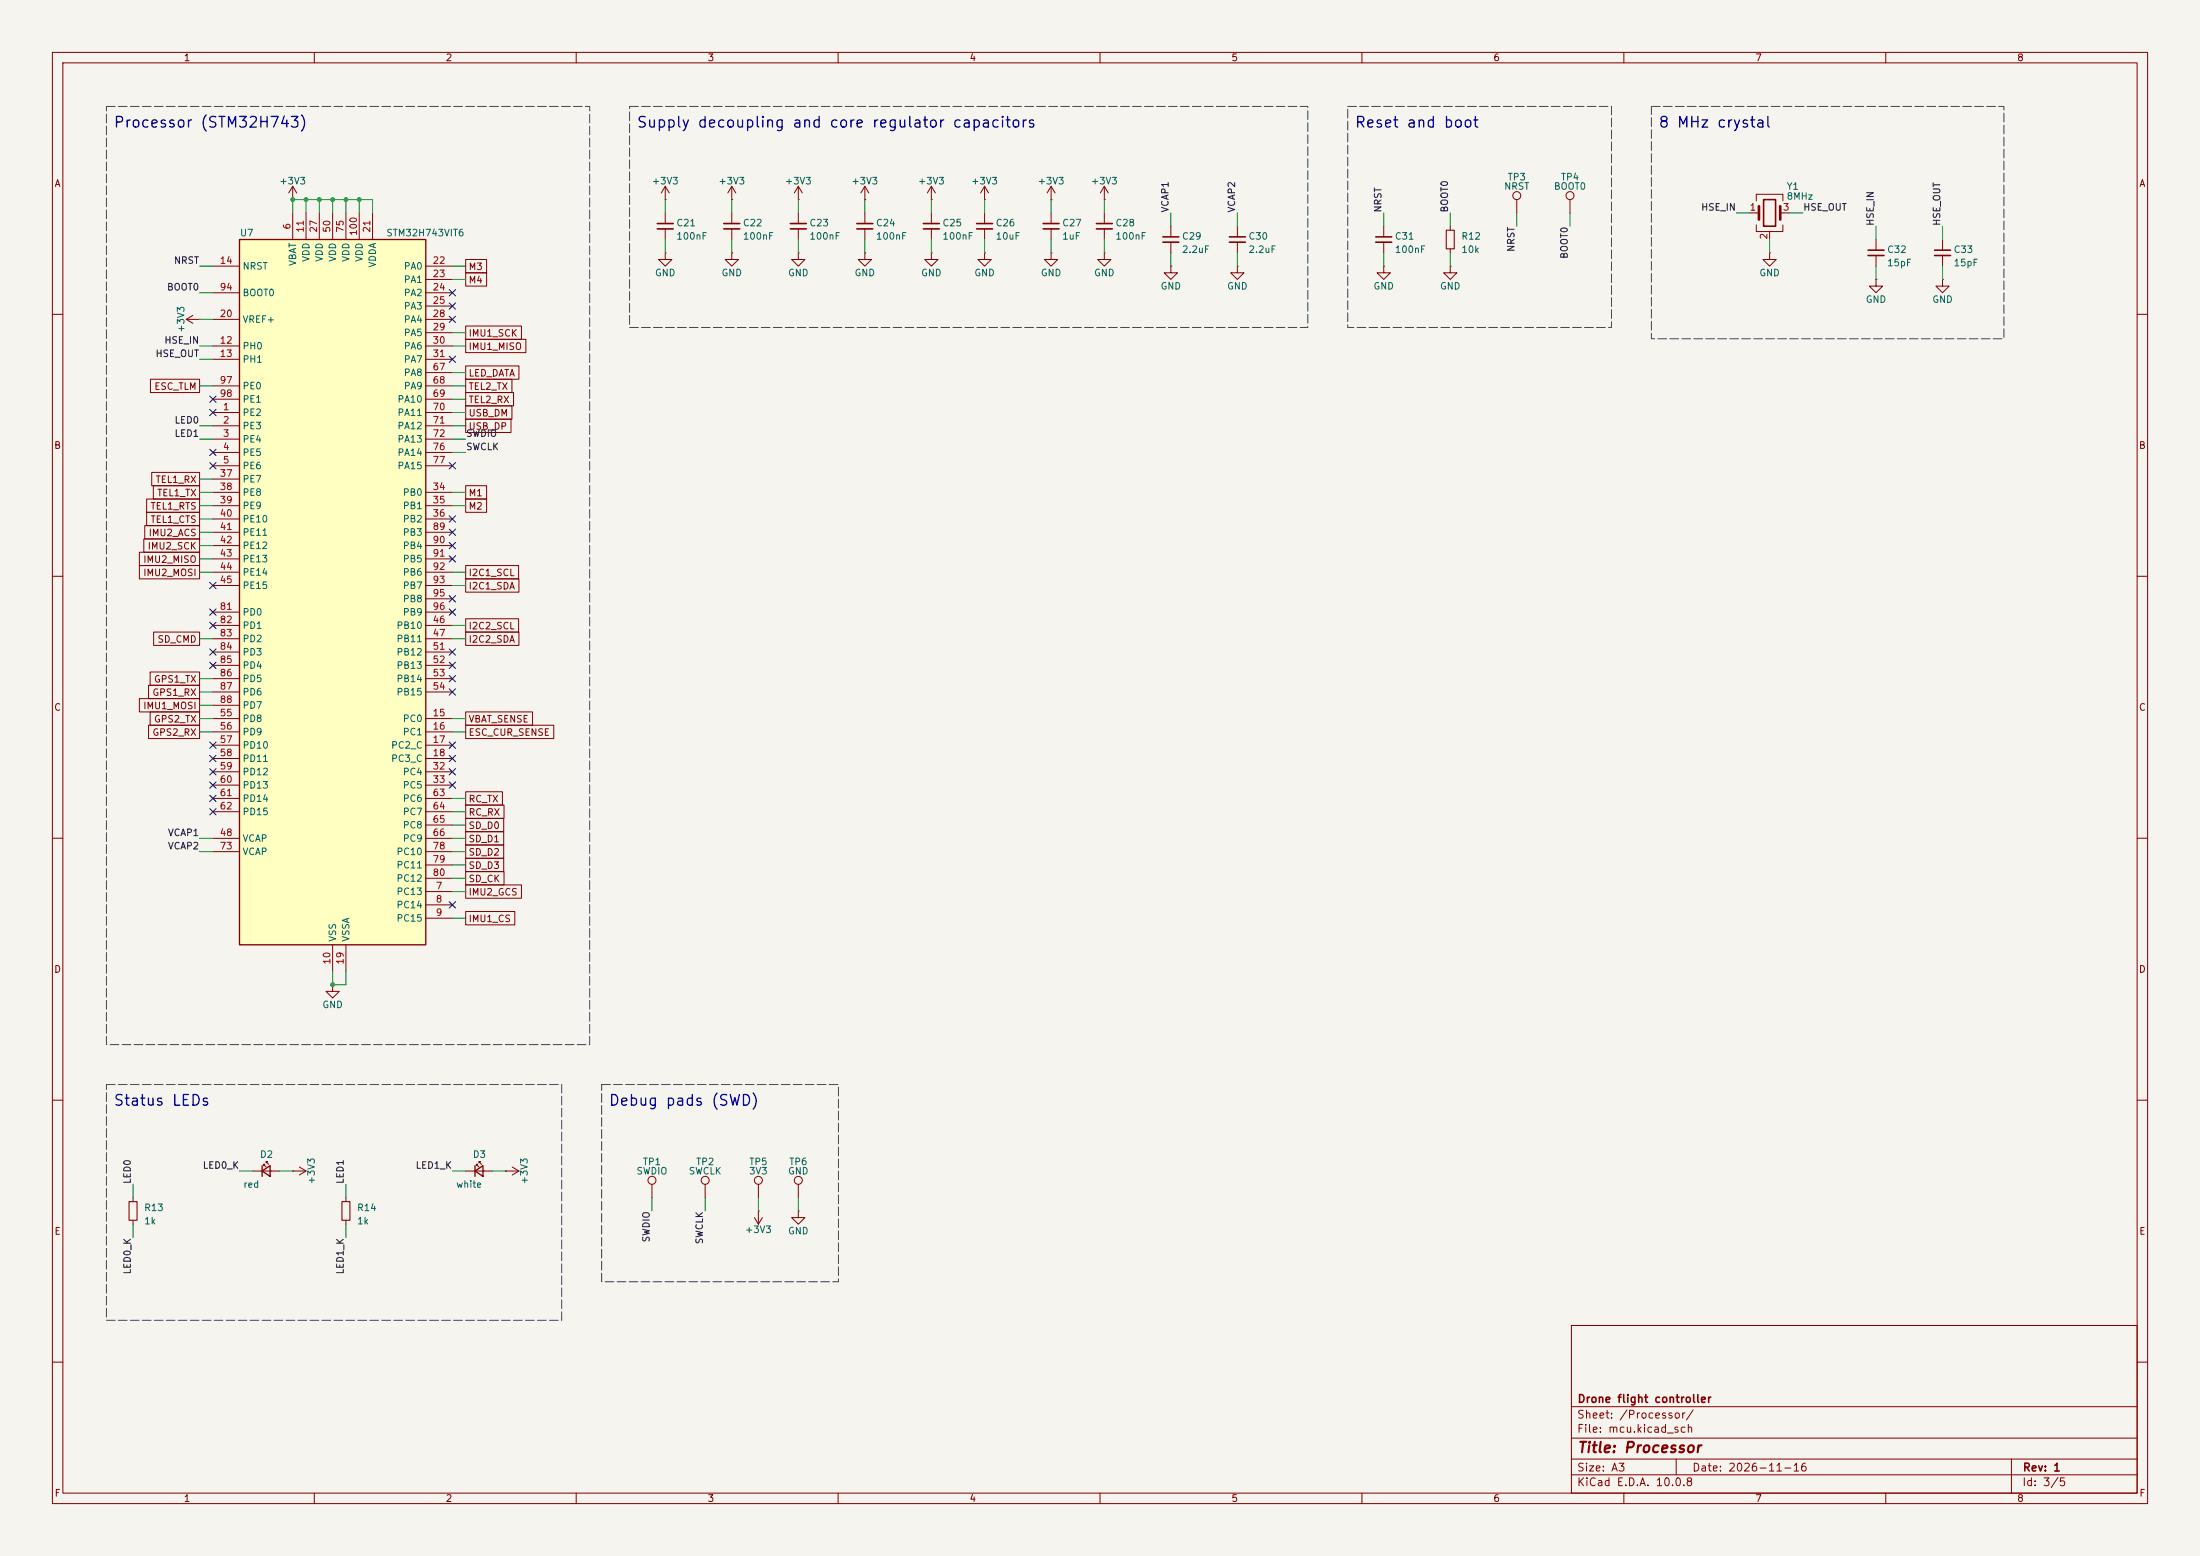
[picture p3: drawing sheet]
<svg xmlns="http://www.w3.org/2000/svg" width="420mm" height="297mm" viewBox="0 0 420 297" stroke-linecap="round" stroke-linejoin="round" font-family="sans-serif">
<path d="M0 0h420v297h-420z" fill="#f5f4ef" stroke="#f5f4ef" stroke-width=".19"/>
<g fill="none" stroke="#840000" stroke-width=".19">
<path d="M10 10h400v277h-400zM12 12h396v273h-396zM60 10v2M110 10v2M160 10v2M210 10v2M260 10v2M310 10v2M360 10v2M127 38.1h.1M127 35.6l-.8 1.2M127 35.6l.8 1.2"/>
<path d="M127 35.6v2.5M139.7 38.1h.1M139.7 35.6v2.5M139.7 35.6l-.8 1.2M139.7 35.6l.8 1.2M152.4 38.1h.1M152.4 35.6l-.8 1.2M152.4 35.6l.8 1.2M152.4 35.6v2.5M165.1 38.1h.1M165.1 35.6l-.8 1.2M165.1 35.6l.8 1.2"/>
<path d="M165.1 35.6v2.5M177.8 38.1h.1M177.8 35.6l-.8 1.2M177.8 35.6l.8 1.2M177.8 35.6v2.5M188 38.1h.1M188 35.6v2.5M188 35.6l-.8 1.2M188 35.6l.7 1.2M200.7 38.1h.1M200.7 35.6l-.8 1.2M200.7 35.6l.7 1.2"/>
<path d="M200.7 35.6v2.5M210.8 38.1h.1M210.8 35.6v2.5M210.8 35.6l-.7 1.2M210.8 35.6l.8 1.2M289.6 38.1v2.5M299.7 38.1v2.5M335.3 38.4v-1.3h5.1v1.3M127 48.3v1.2h1.3l-1.3 1.3-1.3-1.3h1.3M127 48.3h.1M139.7 48.3v1.2h1.3l-1.3 1.3-1.3-1.3h1.3M139.7 48.3h.1"/>
<path d="M139.7 40.6v2.1M139.7 43.7v2M152.4 48.3v1.2h1.3l-1.3 1.3-1.3-1.3h1.3M152.4 48.3h.1M152.4 40.6v2.1M152.4 43.7v2M165.1 48.3v1.2h1.3l-1.3 1.3-1.3-1.3h1.3M165.1 48.3h.1M165.1 40.6v2.1M165.1 43.7v2M177.8 40.6v2.1M177.8 43.7v2"/>
<path d="M188 48.3v1.2h1.2l-1.2 1.3-1.3-1.3h1.3M188 48.3h.1M188 40.6v2.1M188 43.7v2M200.7 48.3v1.2h1.2l-1.2 1.3-1.3-1.3h1.3M200.7 48.3h.1M200.7 40.6v2.1M200.7 43.7v2M210.8 48.3v1.2h1.3l-1.3 1.3-1.3-1.3h1.3M210.8 48.3h.1M210.8 40.6v2.1M210.8 43.7v2"/>
<path d="M223.5 50.8v1.3h1.3l-1.3 1.2-1.3-1.2h1.3M223.5 50.8h.1M223.5 43.2v2M223.5 46.2v2.1M236.2 50.8v1.3h1.3l-1.3 1.2-1.3-1.2h1.3M236.2 50.8h.1M236.2 43.2v2M236.2 46.2v2.1M264.2 50.8v1.3h1.2l-1.2 1.2-1.3-1.2h1.3M264.2 50.8h.1M264.2 43.2v2M264.2 46.2v2.1"/>
<path d="M276.9 50.8v1.3h1.2l-1.2 1.2-1.3-1.2h1.3M276.9 50.8h.1M276.9 43.2v.7M276.9 47.5v.8M334 40.6h1.8M335.3 42.9v1.3h5.1v-1.3M337.8 48.3v1.2h1.3l-1.3 1.3-1.3-1.3h1.3M337.8 48.3h.1M337.8 44.2v1.5M339.9 40.6h1.7M358.1 53.3v1.3h1.3l-1.3 1.3-1.2-1.3h1.2M358.1 53.3h.1"/>
<path d="M358.1 45.7v2.1M358.1 48.8v2M370.8 53.3v1.3h1.3l-1.3 1.3-1.2-1.3h1.2M370.8 53.3h.1M370.8 45.7v2.1M370.8 48.8v2M10 60h2M35.6 61l1.2 .7M35.6 61h2.5M36.8 60.2l-1.2 .8M38.1 61h.1M408 60h2"/>
<path d="M10 110h2M408 110h2M10 160h2M408 160h2M10 210h2M408 210h2M25.4 228.6v.8M25.4 232.9v.8M48.3 223.5h5M50.3 222.5v-.3h.2h-.2l.5 .6M50.8 222v-.3h.3h-.3l.5 .5M55.9 223.5h.1"/>
<path d="M55.9 223.5h2.5M57.1 222.8l1.3 .7M58.4 223.5l-1.3 .8M66 228.6v.8M66 232.9v.8M88.9 223.5h5.1M90.9 222.5v-.3h.3h-.3l.5 .6M91.4 222v-.3h.3h-.3l.5 .5M96.5 223.5h.1M96.5 223.5h2.6M97.8 222.8l1.3 .7M99.1 223.5l-1.3 .8"/>
<path d="M124.5 226.1v2.5M134.6 226.1v2.5M144 232.4l.8 1.3M144.8 231.1h.1M144.8 226.1v2.5M144.8 231.1v2.6M145.5 232.4l-.7 1.3M152.4 231.1v1.3h1.3l-1.3 1.3-1.3-1.3h1.3M152.4 231.1h.1M152.4 226.1v2.5M300 253h108v32h-108zM10 260h2"/>
<path d="M300 278.5h108M300 274.5h108M300 268.5h108M320 278.5v3M384 278.5v6.5M408 260h2M60 285v2M110 285v2M160 285v2M210 285v2M260 285v2M300 281.5h108"/>
<path d="M310 285v2M360 285v2"/>
<circle cx="289.6" cy="37.3" r=".76"/>
<circle cx="299.7" cy="37.3" r=".76"/>
<circle cx="124.5" cy="225.3" r=".76"/>
<circle cx="134.6" cy="225.3" r=".76"/>
<circle cx="144.8" cy="225.3" r=".76"/>
<circle cx="152.4" cy="225.3" r=".76"/>
</g>
<path d="M276.1 43.9h1.5v3.6h-1.5zM24.6 229.4h1.6v3.5h-1.6zM65.3 229.4h1.5v3.5h-1.5z" fill="none" stroke="#840000" stroke-width=".2"/>
<path d="M50 223.5l1.6-1v2zM50 222.5v2M90.7 223.5l1.5-1v2zM90.7 222.5v2" fill="none" stroke="#840000" stroke-width=".25"/>
<g fill="none" stroke="#840000" stroke-width=".3">
<path d="M336.7 38.1h2.3v5.1h-2.3zM138.2 42.7h3M138.2 43.7h3M150.9 42.7h3M150.9 43.7h3M163.6 42.7h3M163.6 43.7h3M176.3 42.7h3M176.3 43.7h3M186.4 42.7h3.1M186.4 43.7h3.1M199.1 42.7h3.1"/>
<path d="M199.1 43.7h3.1M209.3 42.7h3M209.3 43.7h3M222 45.2h3M222 46.2h3M234.7 45.2h3M234.7 46.2h3M262.6 45.2h3.1M262.6 46.2h3.1M356.6 47.8h3.1M356.6 48.8h3.1M369.3 47.8h3.1"/>
<path d="M369.3 48.8h3.1"/>
</g>
<path d="M335.8 39.4v2.5M339.9 39.4v2.5" fill="none" stroke="#840000" stroke-width=".51"/>
<path d="M45.7 45.7h35.6v134.6h-35.6z" fill="#ffffc2"/>
<path d="M45.7 45.7h35.6v134.6h-35.6z" fill="none" stroke="#840000" stroke-width=".25"/>
<g fill="none" stroke="#840000" stroke-width=".19">
<path d="M55.9 38.1h.1M55.9 35.6v2.5M55.9 35.6l-.8 1.2M55.9 35.6l.7 1.2M40.6 50.8h5.1M40.6 55.9h5.1M55.9 40.6v5.1M58.4 40.6v5.1M61 40.6v5.1M63.5 40.6v5.1M66 40.6v5.1M68.6 40.6v5.1"/>
<path d="M71.1 40.6v5.1M81.3 50.8h5.1M81.3 53.3h5.1M81.3 55.9h5.1M81.3 58.4h5.1M88.9 52.1h4v2.5h-4zM88.9 49.5h4v2.6h-4zM127 40.6v2.1M127 43.7v2M177.8 48.3v1.2h1.3l-1.3 1.3-1.3-1.3h1.3M177.8 48.3h.1M28.7 72.4h9.4v2.5h-9.4z"/>
<path d="M40.6 78.7h5.1M40.6 66h5.1M40.6 68.6h5.1M40.6 61h5.1M40.6 73.7h5.1M40.6 76.2h5.1M81.3 78.7h5.1M81.3 66h5.1M81.3 68.6h5.1M81.3 61h5.1M81.3 63.5h5.1M81.3 71.1h5.1"/>
<path d="M81.3 73.7h5.1M81.3 76.2h5.1M88.9 74.9h9.1v2.6h-9.1zM88.9 72.4h8.8v2.5h-8.8zM88.9 69.8h10.2v2.6h-10.2zM88.9 62.2h10.6v2.6h-10.6zM88.9 64.8h11.5v2.5h-11.5zM88.9 77.5h8.8v2.5h-8.8zM28 95.2h10.1v2.6h-10.1zM28 97.8h10.1v2.5h-10.1zM29 90.2h9.1v2.5h-9.1zM29.3 92.7h8.8v2.6h-8.8z"/>
<path d="M40.6 81.3h5.1M40.6 83.8h5.1M40.6 86.4h5.1M40.6 88.9h5.1M40.6 94h5.1M40.6 96.5h5.1M40.6 99.1h5.1M40.6 91.4h5.1M81.3 81.3h5.1M81.3 83.8h5.1M81.3 86.4h5.1M81.3 88.9h5.1"/>
<path d="M81.3 94h5.1M81.3 96.5h5.1M81.3 99.1h5.1M88.9 95.2h4v2.6h-4zM88.9 80h8.7v2.6h-8.7zM88.9 92.7h4v2.6h-4zM26.6 105.4h11.5v2.6h-11.5zM26.6 107.9h11.5v2.6h-11.5zM27.5 102.9h10.6v2.5h-10.6zM27.6 100.3h10.5v2.6h-10.5zM40.6 101.6h5.1M40.6 104.1h5.1"/>
<path d="M40.6 106.7h5.1M40.6 109.2h5.1M40.6 111.8h5.1M40.6 119.4h5.1M40.6 116.8h5.1M81.3 101.6h5.1M81.3 104.1h5.1M81.3 106.7h5.1M81.3 109.2h5.1M81.3 111.8h5.1M81.3 119.4h5.1M81.3 116.8h5.1"/>
<path d="M81.3 114.3h5.1M88.9 110.5h10.2v2.5h-10.2zM88.9 107.9h10.1v2.6h-10.1zM88.9 118.1h10.1v2.6h-10.1zM26.6 133.3h11.5v2.6h-11.5zM28.4 130.8h9.7v2.6h-9.7zM28.4 138.4h9.7v2.6h-9.7zM28.7 128.3h9.4v2.5h-9.4zM28.7 135.9h9.4v2.5h-9.4zM29.3 120.6h8.8v2.6h-8.8zM40.6 137.2h5.1M40.6 139.7h5.1"/>
<path d="M40.6 121.9h5.1M40.6 124.5h5.1M40.6 127h5.1M40.6 129.5h5.1M40.6 132.1h5.1M40.6 134.6h5.1M81.3 137.2h5.1M81.3 139.7h5.1M81.3 121.9h5.1M81.3 124.5h5.1M81.3 127h5.1M81.3 129.5h5.1"/>
<path d="M81.3 132.1h5.1M88.9 120.6h10.2v2.6h-10.2zM88.9 135.9h12.8v2.5h-12.8zM88.9 138.4h16.8v2.6h-16.8zM40.6 142.2h5.1M40.6 144.8h5.1M40.6 147.3h5.1M40.6 149.9h5.1M40.6 152.4h5.1M40.6 154.9h5.1M81.3 142.2h5.1M81.3 144.8h5.1"/>
<path d="M81.3 147.3h5.1M81.3 149.9h5.1M81.3 152.4h5.1M81.3 154.9h5.1M81.3 157.5h5.1M88.9 151.1h7v2.6h-7zM88.9 153.7h7.3v2.5h-7.3zM88.9 156.2h7.3v2.6h-7.3zM88.9 158.7h7.3v2.6h-7.3zM40.6 160h5.1M40.6 162.6h5.1M81.3 170.2h5.1"/>
<path d="M81.3 172.7h5.1M81.3 175.3h5.1M81.3 160h5.1M81.3 162.6h5.1M81.3 165.1h5.1M81.3 167.6h5.1M88.9 174h9.4v2.5h-9.4zM88.9 166.4h7.3v2.5h-7.3zM88.9 161.3h7.3v2.5h-7.3zM88.9 163.8h7.3v2.6h-7.3zM88.9 168.9h10.6v2.6h-10.6zM63.5 188v1.2h1.3l-1.3 1.3-1.3-1.3h1.3"/>
<path d="M63.5 188h.1M63.5 180.3v5.1M66 180.3v5.1"/>
</g>
<path d="M125.5 42.7h3M125.5 43.7h3" fill="none" stroke="#840000" stroke-width=".3"/>
<g fill="none" stroke="#009600" stroke-width=".19">
<path d="M58.4 38.1v2.5M61 38.1v2.5M63.5 38.1v2.5M66 38.1v2.5M68.6 38.1v2.5M127 38.1v2.5M139.7 38.1v2.5M152.4 38.1v2.5M165.1 38.1v2.5M177.8 38.1v2.5M188 38.1v2.5M200.7 38.1v2.5"/>
<path d="M210.8 38.1v2.5M38.1 50.8h2.5M38.1 55.9h2.5M55.9 40.6v-2.5h15.2v2.5M86.4 50.8h2.5M86.4 53.3h2.5M127 45.7v2.6M139.7 45.7v2.6M152.4 45.7v2.6M165.1 45.7v2.6M177.8 45.7v2.6M188 45.7v2.6"/>
<path d="M200.7 45.7v2.6M210.8 45.7v2.6M223.5 40.6v2.6M223.5 48.3v2.5M236.2 40.6v2.6M236.2 48.3v2.5M264.2 40.6v2.6M264.2 48.3v2.5M276.9 40.6v2.6M276.9 48.3v2.5M289.6 40.6v2.6M299.7 40.6v2.6"/>
<path d="M331.5 40.6h2.5M337.8 45.7v2.6M341.6 40.6h2.6M358.1 43.2v2.5M358.1 50.8v2.5M370.8 43.2v2.5M370.8 50.8v2.5M38.1 61h2.5M38.1 73.7h2.5M38.1 66h2.5M38.1 68.6h2.5M86.4 76.2h2.5"/>
<path d="M86.4 63.5h2.5M86.4 71.1h2.5M86.4 73.7h2.5M86.4 78.7h2.5M86.4 66h2.5M38.1 91.4h2.5M38.1 94h2.5M38.1 96.5h2.5M38.1 99.1h2.5M38.1 83.8h2.5M38.1 81.3h2.5M86.4 94h2.5"/>
<path d="M86.4 96.5h2.5M86.4 83.8h2.5M86.4 86.4h2.5M86.4 81.3h2.5M38.1 101.6h2.5M38.1 104.1h2.5M38.1 106.7h2.5M38.1 109.2h2.5M86.4 109.2h2.5M86.4 111.8h2.5M86.4 119.4h2.5M38.1 137.2h2.5"/>
<path d="M38.1 139.7h2.5M38.1 129.5h2.5M38.1 132.1h2.5M38.1 134.6h2.5M38.1 121.9h2.5M86.4 137.2h2.5M86.4 139.7h2.5M86.4 121.9h2.5M86.4 154.9h2.5M86.4 157.5h2.5M86.4 152.4h2.5M38.1 160h2.5"/>
<path d="M38.1 162.6h2.5M86.4 175.3h2.5M86.4 170.2h2.5M86.4 160h2.5M86.4 162.6h2.5M86.4 165.1h2.5M86.4 167.6h2.5M63.5 185.4v2.6h2.5v-2.6M25.4 226.1v2.5M25.4 233.7v2.5M45.7 223.5h2.6M53.3 223.5h2.6"/>
<path d="M66 226.1v2.5M66 233.7v2.5M86.4 223.5h2.5M94 223.5h2.5M124.5 228.6v2.5M134.6 228.6v2.5M144.8 228.6v2.5M152.4 228.6v2.5"/>
</g>
<g fill="none" stroke="#000084" stroke-width=".19">
<path d="M85.8 55.3l1.2 1.2M85.8 57.8l1.2 1.2M87 55.3l-1.2 1.2M87 57.8l-1.2 1.2M40 75.6l1.2 1.2M40 78.1l1.2 1.2M41.2 75.6l-1.2 1.2M41.2 78.1l-1.2 1.2M85.8 60.4l1.2 1.2M85.8 68l1.2 1.2M87 60.4l-1.2 1.2M87 68l-1.2 1.2"/>
<path d="M40 88.3l1.2 1.2M40 85.8l1.2 1.2M41.2 88.3l-1.2 1.2M41.2 85.8l-1.2 1.2M85.8 88.3l1.2 1.2M85.8 98.5l1.2 1.2M87 98.5l-1.2 1.2M87 88.3l-1.2 1.2M40 118.8l1.2 1.2M40 116.2l1.2 1.2M40 111.2l1.2 1.2M41.2 118.8l-1.2 1.2"/>
<path d="M41.2 116.2l-1.2 1.2M41.2 111.2l-1.2 1.2M85.8 101l1.2 1.2M85.8 106.1l1.2 1.2M85.8 116.2l1.2 1.2M85.8 103.5l1.2 1.2M85.8 113.7l1.2 1.2M87 101l-1.2 1.2M87 106.1l-1.2 1.2M87 103.5l-1.2 1.2M87 116.2l-1.2 1.2M87 113.7l-1.2 1.2"/>
<path d="M40 123.9l1.2 1.2M40 126.4l1.2 1.2M41.2 123.9l-1.2 1.2M41.2 126.4l-1.2 1.2M85.8 128.9l1.2 1.2M85.8 126.4l1.2 1.2M85.8 123.9l1.2 1.2M85.8 131.5l1.2 1.2M87 128.9l-1.2 1.2M87 126.4l-1.2 1.2M87 123.9l-1.2 1.2M87 131.5l-1.2 1.2"/>
<path d="M40 144.2l1.2 1.2M40 141.6l1.2 1.2M40 154.3l1.2 1.2M40 151.8l1.2 1.2M40 149.3l1.2 1.2M40 146.7l1.2 1.2M41.2 146.7l-1.2 1.2M41.2 144.2l-1.2 1.2M41.2 141.6l-1.2 1.2M41.2 154.3l-1.2 1.2M41.2 151.8l-1.2 1.2M41.2 149.3l-1.2 1.2"/>
<path d="M85.8 141.6l1.2 1.2M85.8 149.3l1.2 1.2M85.8 146.7l1.2 1.2M85.8 144.2l1.2 1.2M87 141.6l-1.2 1.2M87 149.3l-1.2 1.2M87 146.7l-1.2 1.2M87 144.2l-1.2 1.2M85.8 172.1l1.2 1.2M87 172.1l-1.2 1.2"/>
</g>
<path d="M20.3 20.3h92.3v179.1h-92.3zM120.2 20.3h129.5v42.2h-129.5zM257.3 20.3h50.3v42.2h-50.3zM315.3 20.3h67.3v44.4h-67.3zM20.3 207h86.9v45h-86.9zM114.9 207h45.2v37.7h-45.2z" fill="none" stroke="#484848" stroke-width=".19" stroke-dasharray="1.7 .6"/>
<g fill="#009600">
<circle cx="63.5" cy="188" r=".46"/>
<circle cx="58.4" cy="38.1" r=".46"/>
<circle cx="61" cy="38.1" r=".46"/>
<circle cx="63.5" cy="38.1" r=".46"/>
<circle cx="55.9" cy="38.1" r=".46"/>
<circle cx="68.6" cy="38.1" r=".46"/>
<circle cx="66" cy="38.1" r=".46"/>
</g>
<g font-size="2" fill="#0000c2">
<text x="21.6" y="24.9">Processor (STM32H743)</text>
<text x="121.4" y="24.9">Supply decoupling and core regulator capacitors</text>
<text x="258.5" y="24.9">Reset and boot</text>
<text x="316.5" y="24.9">8 MHz crystal</text>
<text x="21.6" y="211.6">Status LEDs</text>
<text x="116.1" y="211.6">Debug pads (SWD)</text>
</g>
<text font-size="2" fill="#840000" x="301" y="277.8">Title: Processor</text>
<g font-size="1.5" fill="#840000">
<text x="301" y="268.1">Drone flight controller</text>
<text x="300.9" y="273.8">File: mcu.kicad_sch</text>
<text x="300.9" y="271.1">Sheet: /Processor/</text>
<text x="300.9" y="281.2">Size: A3</text>
<text x="322.9" y="281.2">Date: 2026-11-16</text>
<text x="386" y="281.2">Rev: 1</text>
<text x="300.9" y="284">KiCad E.D.A. 10.0.8</text>
<text x="385.9" y="284">Id: 3/5</text>
</g>
<g font-size="1.3" fill="#840000">
<text x="35" y="12">1</text>
<text x="85" y="12">2</text>
<text x="135" y="12">3</text>
<text x="185" y="12">4</text>
<text x="235" y="12">5</text>
<text x="285" y="12">6</text>
<text x="335" y="12">7</text>
<text x="385" y="12">8</text>
<text x="10.3" y="36">A</text>
<text x="408.3" y="36">A</text>
<text x="89.3" y="51.9">M3</text>
<text x="89.3" y="54.4">M4</text>
<text x="89.3" y="64.6">IMU1_SCK</text>
<text x="89.3" y="67.1">IMU1_MISO</text>
<text x="29.4" y="74.7">ESC_TLM</text>
<text x="89.3" y="77.3">TEL2_RX</text>
<text x="89.3" y="74.7">TEL2_TX</text>
<text x="89.3" y="72.2">LED_DATA</text>
<text x="89.3" y="82.3">USB_DP</text>
<text x="89.3" y="79.8">USB_DM</text>
<text x="10.2" y="86">B</text>
<text x="408.2" y="86">B</text>
<text x="29.6" y="92.5">TEL1_RX</text>
<text x="29.9" y="95">TEL1_TX</text>
<text x="89.3" y="95">M1</text>
<text x="28.6" y="97.6">TEL1_RTS</text>
<text x="28.6" y="100.1">TEL1_CTS</text>
<text x="89.3" y="97.6">M2</text>
<text x="27.2" y="107.7">IMU2_MISO</text>
<text x="28.1" y="105.2">IMU2_SCK</text>
<text x="28.3" y="102.7">IMU2_ACS</text>
<text x="27.2" y="110.3">IMU2_MOSI</text>
<text x="89.3" y="112.8">I2C1_SDA</text>
<text x="89.3" y="110.3">I2C1_SCL</text>
<text x="30" y="123">SD_CMD</text>
<text x="89.3" y="120.4">I2C2_SCL</text>
<text x="89.3" y="123">I2C2_SDA</text>
<text x="29.3" y="130.6">GPS1_TX</text>
<text x="10.2" y="136">C</text>
<text x="27.2" y="135.7">IMU1_MOSI</text>
<text x="29" y="133.1">GPS1_RX</text>
<text x="408.2" y="136">C</text>
<text x="29" y="140.8">GPS2_RX</text>
<text x="29.3" y="138.2">GPS2_TX</text>
<text x="89.3" y="138.2">VBAT_SENSE</text>
<text x="89.3" y="140.8">ESC_CUR_SENSE</text>
<text x="89.3" y="153.5">RC_TX</text>
<text x="89.3" y="156">RC_RX</text>
<text x="89.3" y="158.5">SD_D0</text>
<text x="89.3" y="161.1">SD_D1</text>
<text x="89.3" y="163.6">SD_D2</text>
<text x="89.3" y="166.2">SD_D3</text>
<text x="89.3" y="168.7">SD_CK</text>
<text x="89.3" y="171.2">IMU2_GCS</text>
<text x="89.3" y="176.3">IMU1_CS</text>
<text x="10.2" y="186">D</text>
<text x="408.2" y="186">D</text>
<text x="10.3" y="236">E</text>
<text x="408.3" y="236">E</text>
<text x="10.3" y="286">F</text>
<text x="35" y="287">1</text>
<text x="85" y="287">2</text>
<text x="135" y="287">3</text>
<text x="185" y="287">4</text>
<text x="235" y="287">5</text>
<text x="285" y="287">6</text>
<text x="335" y="287">7</text>
<text x="385" y="287">8</text>
<text x="408.3" y="286">F</text>
</g>
<g font-size="1.3" fill="#006464">
<text x="53.2" y="35.5">+3V3</text>
<text x="124.3" y="35.5">+3V3</text>
<text x="137" y="35.5">+3V3</text>
<text x="149.7" y="35.5">+3V3</text>
<text x="162.4" y="35.5">+3V3</text>
<text x="175.1" y="35.5">+3V3</text>
<text x="185.3" y="35.5">+3V3</text>
<text x="198" y="35.5">+3V3</text>
<text x="208.2" y="35.5">+3V3</text>
<text x="287.7" y="34.7">TP3</text>
<text x="297.9" y="34.7">TP4</text>
<text x="287" y="36.5">NRST</text>
<text x="296.5" y="36.5">BOOT0</text>
<text x="341" y="36.5">Y1</text>
<text x="341" y="38.4">8MHz</text>
<text x="45.7" y="45.4">U7</text>
<text x="73.6" y="45.4">STM32H743VIT6</text>
<text x="129" y="43.5">C21</text>
<text x="129" y="46">100nF</text>
<text x="141.7" y="43.5">C22</text>
<text x="141.7" y="46">100nF</text>
<text x="154.4" y="43.5">C23</text>
<text x="154.4" y="46">100nF</text>
<text x="167.1" y="43.5">C24</text>
<text x="167.1" y="46">100nF</text>
<text x="179.8" y="43.5">C25</text>
<text x="179.8" y="46">100nF</text>
<text x="190" y="43.5">C26</text>
<text x="190" y="46">10uF</text>
<text x="202.7" y="43.5">C27</text>
<text x="202.7" y="46">1uF</text>
<text x="212.8" y="43.5">C28</text>
<text x="212.8" y="46">100nF</text>
<text x="225.5" y="46">C29</text>
<text x="238.2" y="46">C30</text>
<text x="266.2" y="46">C31</text>
<text x="278.9" y="46">R12</text>
<text x="46.2" y="51.8">NRST</text>
<text x="56.8" y="50.9" transform="rotate(-90 56.8 50.9)">VBAT</text>
<text x="59.4" y="50.1" transform="rotate(-90 59.4 50.1)">VDD</text>
<text x="61.9" y="50.1" transform="rotate(-90 61.9 50.1)">VDD</text>
<text x="64.5" y="50.1" transform="rotate(-90 64.5 50.1)">VDD</text>
<text x="67" y="50.1" transform="rotate(-90 67 50.1)">VDD</text>
<text x="69.5" y="50.1" transform="rotate(-90 69.5 50.1)">VDD</text>
<text x="72.1" y="51.2" transform="rotate(-90 72.1 51.2)">VDDA</text>
<text x="77" y="51.8">PA0</text>
<text x="124.9" y="53">GND</text>
<text x="137.6" y="53">GND</text>
<text x="150.3" y="53">GND</text>
<text x="163" y="53">GND</text>
<text x="175.7" y="53">GND</text>
<text x="185.9" y="53">GND</text>
<text x="198.6" y="53">GND</text>
<text x="208.8" y="53">GND</text>
<text x="225.5" y="48.6">2.2uF</text>
<text x="238.2" y="48.6">2.2uF</text>
<text x="266.2" y="48.6">100nF</text>
<text x="278.9" y="48.6">10k</text>
<text x="335.8" y="53">GND</text>
<text x="360.2" y="48.6">C32</text>
<text x="360.2" y="51.1">15pF</text>
<text x="372.9" y="48.6">C33</text>
<text x="372.9" y="51.1">15pF</text>
<text x="46.2" y="56.8">BOOT0</text>
<text x="77" y="54.3">PA1</text>
<text x="77" y="56.8">PA2</text>
<text x="77" y="59.4">PA3</text>
<text x="221.5" y="55.6">GND</text>
<text x="234.2" y="55.6">GND</text>
<text x="262.1" y="55.6">GND</text>
<text x="274.8" y="55.6">GND</text>
<text x="356.1" y="58.1">GND</text>
<text x="368.8" y="58.1">GND</text>
<text x="35.5" y="63.6" transform="rotate(-90 35.5 63.6)">+3V3</text>
<text x="46.2" y="61.9">VREF+</text>
<text x="77" y="61.9">PA4</text>
<text x="77" y="64.5">PA5</text>
<text x="46.2" y="67">PH0</text>
<text x="46.2" y="69.5">PH1</text>
<text x="77" y="67">PA6</text>
<text x="77" y="69.5">PA7</text>
<text x="46.2" y="74.6">PE0</text>
<text x="46.2" y="77.2">PE1</text>
<text x="75.8" y="77.2">PA10</text>
<text x="77" y="72.1">PA8</text>
<text x="77" y="74.6">PA9</text>
<text x="46.2" y="79.7">PE2</text>
<text x="46.2" y="82.2">PE3</text>
<text x="75.8" y="79.7">PA11</text>
<text x="75.8" y="82.2">PA12</text>
<text x="46.2" y="84.8">PE4</text>
<text x="46.2" y="87.3">PE5</text>
<text x="46.2" y="89.9">PE6</text>
<text x="75.8" y="84.8">PA13</text>
<text x="75.8" y="87.3">PA14</text>
<text x="75.8" y="89.9">PA15</text>
<text x="46.2" y="92.4">PE7</text>
<text x="46.2" y="94.9">PE8</text>
<text x="76.8" y="94.9">PB0</text>
<text x="46.2" y="97.5">PE9</text>
<text x="46.2" y="100">PE10</text>
<text x="76.8" y="97.5">PB1</text>
<text x="76.8" y="100">PB2</text>
<text x="46.2" y="102.6">PE11</text>
<text x="46.2" y="105.1">PE12</text>
<text x="46.2" y="107.6">PE13</text>
<text x="76.8" y="102.6">PB3</text>
<text x="76.8" y="105.1">PB4</text>
<text x="76.8" y="107.6">PB5</text>
<text x="46.2" y="110.2">PE14</text>
<text x="46.2" y="112.7">PE15</text>
<text x="76.8" y="110.2">PB6</text>
<text x="76.8" y="112.7">PB7</text>
<text x="46.2" y="117.8">PD0</text>
<text x="76.8" y="115.3">PB8</text>
<text x="76.8" y="117.8">PB9</text>
<text x="46.2" y="120.3">PD1</text>
<text x="46.2" y="122.9">PD2</text>
<text x="46.2" y="125.4">PD3</text>
<text x="75.6" y="120.3">PB10</text>
<text x="75.6" y="122.9">PB11</text>
<text x="75.6" y="125.4">PB12</text>
<text x="46.2" y="128">PD4</text>
<text x="46.2" y="130.5">PD5</text>
<text x="75.6" y="128">PB13</text>
<text x="75.6" y="130.5">PB14</text>
<text x="46.2" y="133">PD6</text>
<text x="46.2" y="135.6">PD7</text>
<text x="75.6" y="133">PB15</text>
<text x="46.2" y="138.1">PD8</text>
<text x="46.2" y="140.7">PD9</text>
<text x="46.2" y="143.2">PD10</text>
<text x="74.6" y="143.2">PC2_C</text>
<text x="76.8" y="138.1">PC0</text>
<text x="76.8" y="140.7">PC1</text>
<text x="46.2" y="145.7">PD11</text>
<text x="46.2" y="148.3">PD12</text>
<text x="74.6" y="145.7">PC3_C</text>
<text x="76.8" y="148.3">PC4</text>
<text x="46.2" y="150.8">PD13</text>
<text x="46.2" y="153.4">PD14</text>
<text x="46.2" y="155.9">PD15</text>
<text x="76.8" y="150.8">PC5</text>
<text x="76.8" y="153.4">PC6</text>
<text x="76.8" y="155.9">PC7</text>
<text x="46.2" y="161">VCAP</text>
<text x="76.8" y="158.4">PC8</text>
<text x="76.8" y="161">PC9</text>
<text x="46.2" y="163.5">VCAP</text>
<text x="75.6" y="163.5">PC10</text>
<text x="75.6" y="166.1">PC11</text>
<text x="75.6" y="171.1">PC13</text>
<text x="75.6" y="173.7">PC14</text>
<text x="75.6" y="168.6">PC12</text>
<text x="64.5" y="179.9" transform="rotate(-90 64.5 179.9)">VSS</text>
<text x="67" y="179.9" transform="rotate(-90 67 179.9)">VSSA</text>
<text x="75.6" y="176.2">PC15</text>
<text x="61.4" y="192.7">GND</text>
<text x="49.5" y="221.3">D2</text>
<text x="90.2" y="221.3">D3</text>
<text x="46.3" y="227">red</text>
<text x="60.4" y="226.2" transform="rotate(-90 60.4 226.2)">+3V3</text>
<text x="87" y="227">white</text>
<text x="101" y="226.2" transform="rotate(-90 101 226.2)">+3V3</text>
<text x="121.4" y="224.5">SWDIO</text>
<text x="122.6" y="222.7">TP1</text>
<text x="131.4" y="224.5">SWCLK</text>
<text x="132.8" y="222.7">TP2</text>
<text x="142.9" y="224.5">3V3</text>
<text x="142.9" y="222.7">TP5</text>
<text x="150.3" y="224.5">GND</text>
<text x="150.5" y="222.7">TP6</text>
<text x="27.4" y="231.5">R13</text>
<text x="68.1" y="231.5">R14</text>
<text x="27.4" y="234">1k</text>
<text x="68.1" y="234">1k</text>
<text x="142.1" y="235.7">+3V3</text>
<text x="150.3" y="235.9">GND</text>
</g>
<g font-size="1.3" fill="#0f0f0f">
<text x="223.4" y="40.7" transform="rotate(-90 223.4 40.7)">VCAP1</text>
<text x="236.1" y="40.7" transform="rotate(-90 236.1 40.7)">VCAP2</text>
<text x="264" y="40.7" transform="rotate(-90 264 40.7)">NRST</text>
<text x="276.7" y="40.7" transform="rotate(-90 276.7 40.7)">BOOT0</text>
<text x="324.7" y="40.5">HSE_IN</text>
<text x="344.1" y="40.5">HSE_OUT</text>
<text x="358" y="43.2" transform="rotate(-90 358 43.2)">HSE_IN</text>
<text x="370.7" y="43.2" transform="rotate(-90 370.7 43.2)">HSE_OUT</text>
<text x="33.1" y="50.7">NRST</text>
<text x="289.4" y="48.2" transform="rotate(-90 289.4 48.2)">NRST</text>
<text x="299.6" y="49.5" transform="rotate(-90 299.6 49.5)">BOOT0</text>
<text x="31.8" y="55.8">BOOT0</text>
<text x="31.3" y="65.9">HSE_IN</text>
<text x="29.6" y="68.5">HSE_OUT</text>
<text x="33.2" y="81.2">LED0</text>
<text x="33.2" y="83.7">LED1</text>
<text x="88.9" y="83.7">SWDIO</text>
<text x="88.9" y="86.2">SWCLK</text>
<text x="31.9" y="159.9">VCAP1</text>
<text x="31.9" y="162.4">VCAP2</text>
<text x="25.3" y="226.1" transform="rotate(-90 25.3 226.1)">LED0</text>
<text x="38.6" y="223.4">LED0_K</text>
<text x="65.9" y="226.1" transform="rotate(-90 65.9 226.1)">LED1</text>
<text x="79.2" y="223.4">LED1_K</text>
<text x="124.3" y="237.2" transform="rotate(-90 124.3 237.2)">SWDIO</text>
<text x="134.5" y="237.6" transform="rotate(-90 134.5 237.6)">SWCLK</text>
<text x="25.3" y="243.3" transform="rotate(-90 25.3 243.3)">LED0_K</text>
<text x="65.9" y="243.3" transform="rotate(-90 65.9 243.3)">LED1_K</text>
</g>
<g font-size="1.3" fill="#a90000">
<text x="333.9" y="40.5">1</text>
<text x="340.3" y="40.5">3</text>
<text x="55.7" y="43.9" transform="rotate(-90 55.7 43.9)">6</text>
<text x="58.3" y="44.5" transform="rotate(-90 58.3 44.5)">11</text>
<text x="60.8" y="44.5" transform="rotate(-90 60.8 44.5)">27</text>
<text x="63.4" y="44.5" transform="rotate(-90 63.4 44.5)">50</text>
<text x="65.9" y="44.5" transform="rotate(-90 65.9 44.5)">75</text>
<text x="68.4" y="45.1" transform="rotate(-90 68.4 45.1)">100</text>
<text x="71" y="44.5" transform="rotate(-90 71 44.5)">21</text>
<text x="337.7" y="45.8" transform="rotate(-90 337.7 45.8)">2</text>
<text x="41.8" y="50.7">14</text>
<text x="82.5" y="50.7">22</text>
<text x="82.5" y="53.2">23</text>
<text x="41.8" y="55.7">94</text>
<text x="82.5" y="55.7">24</text>
<text x="82.5" y="58.3">25</text>
<text x="41.8" y="65.9">12</text>
<text x="41.8" y="60.8">20</text>
<text x="82.5" y="60.8">28</text>
<text x="82.5" y="63.4">29</text>
<text x="82.5" y="65.9">30</text>
<text x="41.8" y="68.4">13</text>
<text x="82.5" y="68.4">31</text>
<text x="82.5" y="71">67</text>
<text x="41.8" y="73.5">97</text>
<text x="41.8" y="76.1">98</text>
<text x="82.5" y="73.5">68</text>
<text x="82.5" y="76.1">69</text>
<text x="42.4" y="78.6">1</text>
<text x="42.4" y="81.1">2</text>
<text x="42.4" y="83.7">3</text>
<text x="82.5" y="78.6">70</text>
<text x="82.5" y="81.1">71</text>
<text x="82.5" y="83.7">72</text>
<text x="42.4" y="86.2">4</text>
<text x="42.4" y="88.8">5</text>
<text x="82.5" y="86.2">76</text>
<text x="82.5" y="88.8">77</text>
<text x="41.8" y="91.3">37</text>
<text x="41.8" y="93.8">38</text>
<text x="82.5" y="93.8">34</text>
<text x="41.8" y="96.4">39</text>
<text x="41.8" y="98.9">40</text>
<text x="41.8" y="101.5">41</text>
<text x="82.5" y="96.4">35</text>
<text x="82.5" y="98.9">36</text>
<text x="82.5" y="101.5">89</text>
<text x="41.8" y="104">42</text>
<text x="41.8" y="106.5">43</text>
<text x="82.5" y="104">90</text>
<text x="82.5" y="106.5">91</text>
<text x="41.8" y="109.1">44</text>
<text x="41.8" y="111.6">45</text>
<text x="82.5" y="109.1">92</text>
<text x="82.5" y="111.6">93</text>
<text x="41.8" y="116.7">81</text>
<text x="41.8" y="119.2">82</text>
<text x="82.5" y="119.2">46</text>
<text x="82.5" y="114.2">95</text>
<text x="82.5" y="116.7">96</text>
<text x="41.8" y="121.8">83</text>
<text x="41.8" y="124.3">84</text>
<text x="82.5" y="121.8">47</text>
<text x="82.5" y="124.3">51</text>
<text x="41.8" y="126.9">85</text>
<text x="41.8" y="129.4">86</text>
<text x="41.8" y="131.9">87</text>
<text x="82.5" y="126.9">52</text>
<text x="82.5" y="129.4">53</text>
<text x="82.5" y="131.9">54</text>
<text x="41.8" y="137">55</text>
<text x="41.8" y="134.5">88</text>
<text x="82.5" y="137">15</text>
<text x="41.8" y="139.6">56</text>
<text x="41.8" y="142.1">57</text>
<text x="82.5" y="139.6">16</text>
<text x="82.5" y="142.1">17</text>
<text x="41.8" y="144.6">58</text>
<text x="41.8" y="147.2">59</text>
<text x="41.8" y="149.7">60</text>
<text x="82.5" y="144.6">18</text>
<text x="82.5" y="147.2">32</text>
<text x="82.5" y="149.7">33</text>
<text x="41.8" y="152.3">61</text>
<text x="41.8" y="154.8">62</text>
<text x="82.5" y="152.3">63</text>
<text x="82.5" y="154.8">64</text>
<text x="41.8" y="159.9">48</text>
<text x="82.5" y="157.3">65</text>
<text x="82.5" y="159.9">66</text>
<text x="41.8" y="162.4">73</text>
<text x="82.5" y="162.4">78</text>
<text x="82.5" y="165">79</text>
<text x="82.5" y="167.5">80</text>
<text x="83.1" y="170">7</text>
<text x="83.1" y="172.6">8</text>
<text x="83.1" y="175.1">9</text>
<text x="63.4" y="184.2" transform="rotate(-90 63.4 184.2)">10</text>
<text x="65.9" y="184.2" transform="rotate(-90 65.9 184.2)">19</text>
</g>
</svg>
